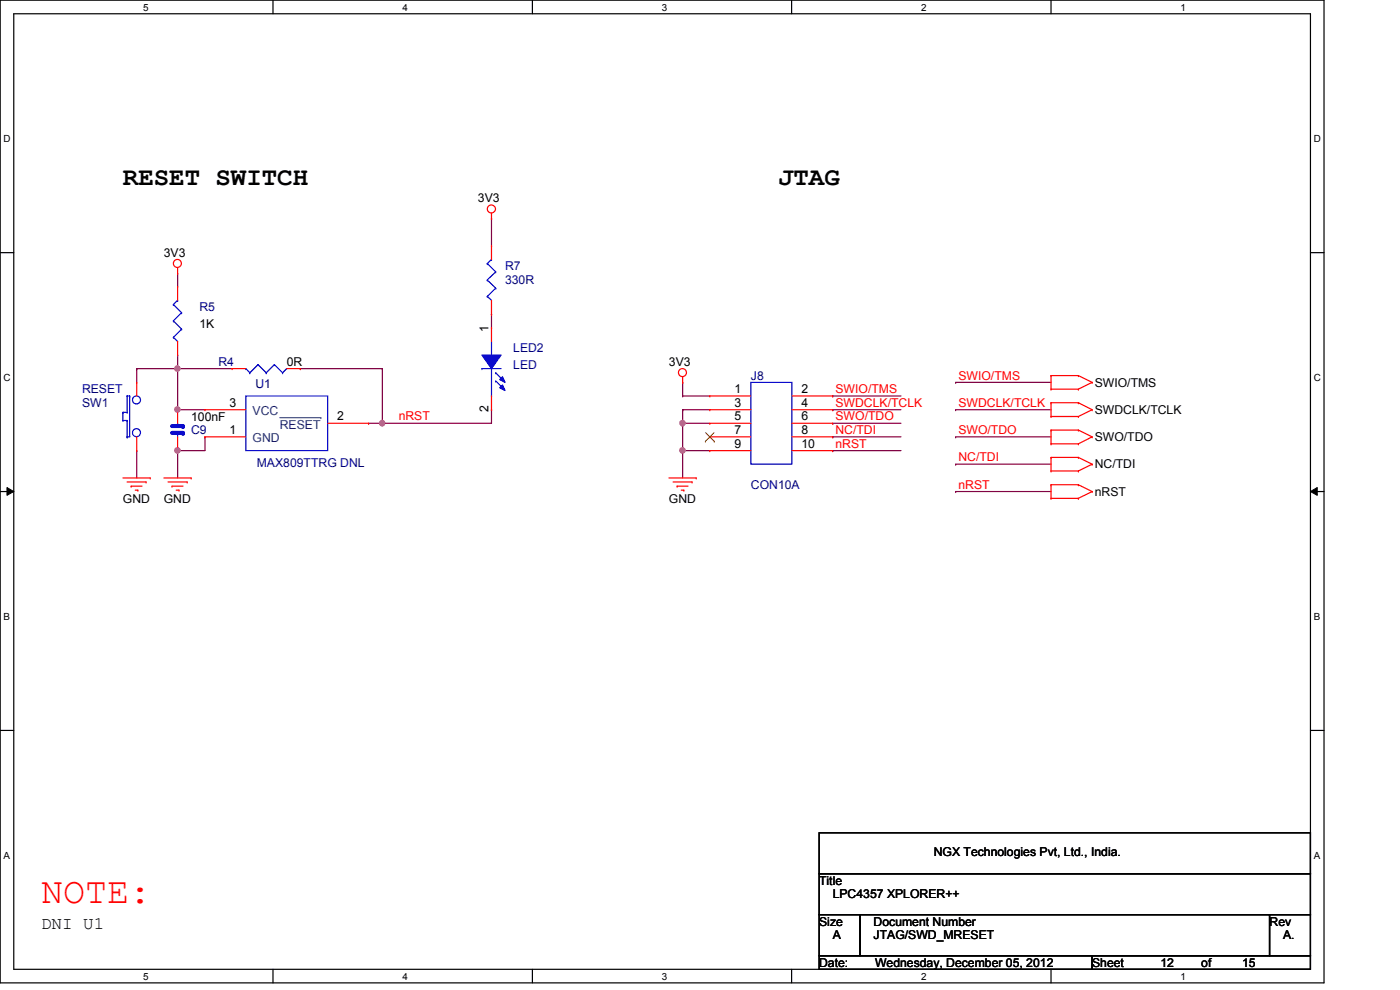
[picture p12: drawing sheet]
<svg xmlns="http://www.w3.org/2000/svg" width="297mm" height="210mm" viewBox="0 0 297 210" stroke-linecap="round" stroke-linejoin="round" font-family="sans-serif">
<path d="M0 0h280.9v208.5h-280.9zM2.9 2.9h275.1v202.7h-275.1z" fill="none" stroke="#000" stroke-width=".25"/>
<g fill="#fff">
<path d="M30.4 .3h1.1v2.4h-1.1z"/>
<path d="M30.4 205.9h1.1v2.3h-1.1z"/>
</g>
<path d="M57.9 0v2.9M57.9 205.6v2.9" fill="none" stroke="#000" stroke-width=".25"/>
<g fill="#fff">
<path d="M85.4 .3h1.1v2.4h-1.1z"/>
<path d="M85.4 205.9h1.1v2.3h-1.1z"/>
</g>
<path d="M112.9 0v2.9M112.9 205.6v2.9" fill="none" stroke="#000" stroke-width=".25"/>
<g fill="#fff">
<path d="M140.4 .3h1.2v2.4h-1.2z"/>
<path d="M140.4 205.9h1.2v2.3h-1.2z"/>
</g>
<path d="M167.9 0v2.9M167.9 205.6v2.9" fill="none" stroke="#000" stroke-width=".25"/>
<g fill="#fff">
<path d="M195.4 .3h1.2v2.4h-1.2z"/>
<path d="M195.4 205.9h1.2v2.3h-1.2z"/>
</g>
<path d="M223 0v2.9M223 205.6v2.9" fill="none" stroke="#000" stroke-width=".25"/>
<g fill="#fff">
<path d="M250.4 .3h1.2v2.4h-1.2z"/>
<path d="M250.4 205.9h1.2v2.3h-1.2z"/>
<path d="M.8 28.2h1.4v2.4h-1.4z"/>
<path d="M278.7 28.2h1.5v2.4h-1.5z"/>
<path d="M.8 78.9h1.4v2.3h-1.4z"/>
<path d="M278.7 78.9h1.5v2.3h-1.5z"/>
</g>
<path d="M0 53.6h2.9M278 53.6h2.9" fill="none" stroke="#000" stroke-width=".25"/>
<g fill="#fff">
<path d="M.8 129.6h1.3v2.3h-1.3z"/>
<path d="M278.7 129.6h1.4v2.3h-1.4z"/>
</g>
<path d="M0 104.3h2.9M278 104.3h2.9" fill="none" stroke="#000" stroke-width=".25"/>
<path d="M1.5 103.4l1.4 .9-1.4 .8zM278 104.3l1.4-.9v1.7z" fill="#000"/>
<path d="M1.5 103.4l1.4 .9-1.4 .8zM278 104.3l1.4-.9v1.7z" fill="none" stroke="#000" stroke-width=".21"/>
<g fill="#fff">
<path d="M.8 180.3h1.3v2.3h-1.3z"/>
<path d="M278.7 180.3h1.4v2.3h-1.4z"/>
</g>
<path d="M0 154.9h2.9M278 154.9h2.9" fill="none" stroke="#000" stroke-width=".25"/>
<path d="M29 78.2h.1M29 78.2h20.2M37.7 75.3h.1M37.7 78.2h.1M37.7 75.3v2.9" fill="none" stroke="#800040" stroke-width=".25"/>
<circle cx="37.6" cy="78.2" r=".56" fill="#f0f"/>
<circle cx="37.6" cy="78.2" r=".56" fill="none" stroke="#f0f" stroke-width=".25"/>
<path d="M29 78.2h.1M29 78.2v2.9M37.7 95.6h.1M37.7 95.6v5.8M43.5 92.7h.1M43.5 92.7v2.9h-5.8" fill="none" stroke="#800040" stroke-width=".25"/>
<circle cx="37.6" cy="95.5" r=".56" fill="#f0f"/>
<circle cx="37.6" cy="95.5" r=".56" fill="none" stroke="#f0f" stroke-width=".25"/>
<path d="M37.7 78.2h.1M37.7 78.2v8.7M81.1 78.2h.1M81.1 78.2v11.6" fill="none" stroke="#800040" stroke-width=".25"/>
<circle cx="81.1" cy="89.8" r=".56" fill="#f0f"/>
<circle cx="81.1" cy="89.8" r=".56" fill="none" stroke="#f0f" stroke-width=".25"/>
<path d="M37.7 58h.1M37.7 58v2.8M63.7 78.2h.1M63.7 78.2h17.4M37.7 86.9h.1M37.7 86.9h5.8" fill="none" stroke="#800040" stroke-width=".25"/>
<circle cx="37.6" cy="86.9" r=".56" fill="#f0f"/>
<circle cx="37.6" cy="86.9" r=".56" fill="none" stroke="#f0f" stroke-width=".25"/>
<g fill="none" stroke="#800040" stroke-width=".25">
<path d="M29 95.6h.1M29 95.6v5.8M144.8 84h.1M144.8 81.1h.1M144.8 86.9h.1M144.8 89.8h.1M144.8 84h5.8M144.8 86.9h5.8M144.8 89.8h5.8M144.8 81.1v2.9M144.8 86.9v2.9M176.7 84h.1"/>
<path d="M176.7 86.9h.1M176.7 89.8h.1M176.7 92.7h.1M176.7 95.6h.1M176.7 84h14.4M176.7 86.9h14.4M176.7 89.8h14.4M176.7 92.7h14.4M176.7 95.6h14.4"/>
</g>
<circle cx="144.8" cy="89.8" r=".56" fill="#f0f"/>
<circle cx="144.8" cy="89.8" r=".56" fill="none" stroke="#f0f" stroke-width=".25"/>
<path d="M144.8 89.8h.1M144.8 95.6h.1M144.8 89.8v5.8M144.8 95.6h5.8" fill="none" stroke="#800040" stroke-width=".25"/>
<circle cx="144.8" cy="95.5" r=".56" fill="#f0f"/>
<circle cx="144.8" cy="95.5" r=".56" fill="none" stroke="#f0f" stroke-width=".25"/>
<g fill="none" stroke="#800040" stroke-width=".25">
<path d="M104.3 46.4h.1M104.3 46.4v5.8M104.3 66.6h.1M104.3 66.6v2.9M78.2 89.8h.1M81.1 89.8h.1M104.3 86.9h.1M104.3 86.9v2.9h-26.1M144.8 95.6h.1M144.8 95.6v5.8M202.7 81.1h.1M202.7 86.9h.1"/>
<path d="M202.7 92.7h.1M202.7 98.5h.1M202.7 81.1h20.3M202.7 86.9h20.3M202.7 92.7h20.3M202.7 98.5h20.3M202.7 104.3h.1M202.7 104.3h20.3"/>
</g>
<g fill="none" stroke="#f00" stroke-width=".25">
<path d="M37.7 58h.1M37.7 56.8v1.2M104.3 46.4h.1M104.3 45.2v1.2M144.8 79.9v1.2M223 79.7h.1M223 79.7h5.8M223 79.7v2.8M228.8 79.7h.1M228.8 79.7l2.9 1.4M144.8 81.1h.1M223 82.5h.1"/>
<path d="M223 88.3h.1M223 85.4h.1M223 94.1h.1M223 91.2h.1M223 99.9h.1M223 97h.1M223 82.5h5.8M223 85.4v2.9M223 91.2v2.9M223 97v2.9M223 85.4h5.8M223 88.3h5.8"/>
<path d="M223 91.2h5.8M223 94.1h5.8M223 97h5.8M223 99.9h5.8M228.8 82.5h.1M228.8 85.4h.1M228.8 88.3h.1M228.8 91.2h.1M228.8 94.1h.1M228.8 97h.1M228.8 99.9h.1M228.8 85.4l2.9 1.5"/>
<path d="M228.8 91.2l2.9 1.5M228.8 97l2.9 1.5M231.7 81.1h.1M231.7 86.9h.1M231.7 92.7h.1M231.7 98.5h.1M231.7 81.1l-2.9 1.4M231.7 86.9l-2.9 1.4M231.7 92.7l-2.9 1.4M231.7 98.5l-2.9 1.4M26.1 101.4h5.8M27 102.2h4"/>
<path d="M27.8 103.1h.1M27.8 103.1h2.3M28.7 104h.6M29.3 104h.1M31 102.2h.1M31.9 101.4h.1M34.8 101.4h5.8M35.6 102.2h4.1M36.5 103.1h.1M36.5 103.1h2.3M37.4 104h.6M38 104h.1"/>
<path d="M39.7 102.2h.1M40.6 101.4h.1M141.9 101.4h5.8M142.8 102.2h4M143.6 103.1h.1M143.6 103.1h2.4M144.5 104h.6M145.1 104h.1M146.8 102.2h.1M147.7 101.4h.1M223 105.7h.1M223 102.8h.1"/>
<path d="M223 102.8v2.9M223 102.8h5.8M223 105.7h5.8M228.8 102.8h.1M228.8 105.7h.1M228.8 102.8l2.9 1.5M231.7 104.3h.1M231.7 104.3l-2.9 1.4"/>
<circle cx="37.6" cy="55.9" r=".85"/>
<circle cx="104.3" cy="44.3" r=".86"/>
<circle cx="144.8" cy="79" r=".85"/>
</g>
<path d="M173.8 176.7h104.2v8.6h-104.2zM173.8 185.3h104.2v8.7h-104.2zM173.8 194h8.7v8.7h-8.7zM182.5 194h86.8v8.7h-86.8zM269.3 194h8.7v8.7h-8.7zM173.8 202.7h57.9v2.9h-57.9zM231.7 202.7h46.3v2.9h-46.3z" fill="none" stroke="#000" stroke-width=".25"/>
<path d="M37.7 90.4h.1M37.7 89.8v.6" fill="none" stroke="#00f" stroke-width=".25"/>
<path d="M36.5 90.4h2.3" fill="none" stroke="#00f" stroke-width=".85"/>
<circle cx="38.8" cy="90.4" r=".42" fill="#00f"/>
<path d="M37.7 91.8h.1M37.7 91.8v.9" fill="none" stroke="#00f" stroke-width=".25"/>
<path d="M36.5 91.8h2.3" fill="none" stroke="#00f" stroke-width=".85"/>
<circle cx="38.8" cy="91.8" r=".42" fill="#00f"/>
<path d="M37.7 86.9h.1M37.7 95.6h.1M37.7 86.9v2.9M37.7 92.7v2.9" fill="none" stroke="#f00" stroke-width=".25"/>
<path d="M102.2 78.2h.1M102.2 78.2h4.1M104.3 75.3h.1M104.3 72.4v2.9M104.3 78.2v5.8M104.3 84h.1" fill="none" stroke="#00f" stroke-width=".25"/>
<path d="M102.2 75.3h4.1l-2 2.9z" fill-rule="evenodd" fill="#00f"/>
<path d="M102.2 75.3h4.1l-2 2.9z" fill="none" stroke="#00f" stroke-width=".25"/>
<path d="M106.6 81.7l.5 1.1-1.1-.5z" fill-rule="evenodd" fill="#00f"/>
<path d="M106.6 81.7l.5 1.1-1.1-.5z" fill="none" stroke="#00f" stroke-width=".25"/>
<path d="M106 80.5l.6-.6 .5 1.2z" fill-rule="evenodd" fill="#00f"/>
<g fill="none" stroke="#00f" stroke-width=".25">
<path d="M103.4 59.4h.1M103.4 55.9h.1M103.4 59.4l1.8 1.7M103.4 55.9l1.8 1.8M104.3 55h.1M104.3 55l-.9 .9M105.2 57.7h.1M105.2 57.7l-1.8 1.7M36.8 64.6h.1M36.8 68.1h.1M36.8 71.5h.1M36.8 64.6l1.7 1.7"/>
<path d="M36.8 68.1l1.7 1.7M36.8 71.5l.9 .9M37.7 63.7h.1M37.7 63.7l-.9 .9M38.5 66.3h.1M38.5 69.8h.1M38.5 66.3l-1.7 1.8M38.5 69.8l-1.7 1.7M52.2 78.2h.1M52.2 78.2l.8 .9M53 79.1h.1M54.7 77.3h.1"/>
<path d="M54.7 77.3l-1.7 1.8M54.7 77.3l1.8 1.8M56.5 79.1h.1M58.2 77.3h.1M58.2 77.3l-1.7 1.8M58.2 77.3l1.7 1.8M59.9 79.1h.1M60.8 78.2l-.9 .9M103.4 62.9h.1M103.4 62.9l.9 .8M105.2 79.1h.1M105.2 61.1h.1"/>
<path d="M105.2 79.1l1.7 1.7M105.2 61.1l-1.8 1.8M26.1 87.5h.1M26.1 89.2h.1M26.1 87.5h.9M26.1 87.5v1.7M26.1 89.2h.9M27 84h.1M27 87.5h.1M27 89.2h.1M27 92.7h.1M27 84h.5"/>
<path d="M27 84v3.5M27 89.2v3.5M27.5 84h.1M27.5 84v8.7h-.5M52.2 84h17.3v11.6h-17.3zM105.2 80.8h.1M105.2 80.8l1.7 1.7M106 80.5l.6-.6 .5 1.2zM159.3 81.1h8.7v17.4h-8.7z"/>
<circle cx="29" cy="84.8" r=".85"/>
<circle cx="29" cy="91.8" r=".85"/>
</g>
<g fill="none" stroke="#f00" stroke-width=".25">
<path d="M104.3 52.2h.1M104.3 52.2v2.8M37.7 75.3h.1M37.7 60.8h.1M37.7 60.8v2.9M37.7 72.4v2.9M49.2 78.2h.1M49.2 78.2h3M60.8 78.2h2.9M63.7 78.2h.1M104.3 69.5h.1M104.3 66.6h.1"/>
<path d="M104.3 63.7v2.9M104.3 69.5v2.9M29 95.6h.1M29 81.1h.1M29 81.1v2.9M29 92.7v2.9M43.5 92.7h.1M43.5 86.9h.1M43.5 86.9h8.7M43.5 92.7h8.7M69.5 89.8h8.7M78.2 89.8h.1"/>
<path d="M104.3 86.9h.1M104.3 84v2.9M150.6 84h.1M150.6 86.9h.1M150.6 89.8h.1M150.6 92.7h.1M150.6 95.6h.1M150.6 84h8.7M150.6 86.9h8.7M150.6 89.8h8.7M150.6 92.7h8.7M150.6 95.6h8.7"/>
<path d="M168 84h8.7M168 86.9h8.7M168 89.8h8.7M168 92.7h8.7M168 95.6h8.7M176.7 84h.1M176.7 86.9h.1M176.7 89.8h.1M176.7 92.7h.1M176.7 95.6h.1"/>
</g>
<path d="M149.6 93.6h.1M149.7 91.8l1.8 1.8M151.5 91.8l-1.9 1.8M151.5 93.6h.1" fill="none" stroke="#804000" stroke-width=".21"/>
<path d="M59.4 88.6h8.7M68.1 88.6h.1" fill="none" stroke="#004080" stroke-width=".21"/>
<circle cx="37.6" cy="78.2" r=".56" fill="#f0f"/>
<circle cx="37.6" cy="78.2" r=".56" fill="none" stroke="#f0f" stroke-width=".25"/>
<circle cx="37.6" cy="95.5" r=".56" fill="#f0f"/>
<circle cx="37.6" cy="95.5" r=".56" fill="none" stroke="#f0f" stroke-width=".25"/>
<circle cx="81.1" cy="89.8" r=".56" fill="#f0f"/>
<circle cx="81.1" cy="89.8" r=".56" fill="none" stroke="#f0f" stroke-width=".25"/>
<circle cx="37.6" cy="86.9" r=".56" fill="#f0f"/>
<circle cx="37.6" cy="86.9" r=".56" fill="none" stroke="#f0f" stroke-width=".25"/>
<circle cx="144.8" cy="89.8" r=".56" fill="#f0f"/>
<circle cx="144.8" cy="89.8" r=".56" fill="none" stroke="#f0f" stroke-width=".25"/>
<circle cx="144.8" cy="95.5" r=".56" fill="#f0f"/>
<circle cx="144.8" cy="95.5" r=".56" fill="none" stroke="#f0f" stroke-width=".25"/>
<text font-size="7.8" fill="#f00" x="8.7" y="191.5">NOTE:</text>
<g font-size="5.5">
<text x="26.1" y="39.3">RESET SWITCH</text>
<text x="165.1" y="39.3">JTAG</text>
</g>
<text font-size="3.7" x="8.7" y="197">DNI U1</text>
<g font-size="2.6">
<text x="101.4" y="42.9">3V3</text>
<text x="34.8" y="54.5">3V3</text>
<text x="42.3" y="69.5">1K</text>
<text x="103.6" y="70.4" transform="rotate(-90 103.6 70.4)">1</text>
<text x="60.8" y="77.6">0R</text>
<text x="141.9" y="77.6">3V3</text>
<text x="155.8" y="83.4">1</text>
<text x="170" y="83.4">2</text>
<text x="232.2" y="82">SWIO/TMS</text>
<text x="40.6" y="89.2">100nF</text>
<text x="48.7" y="86.3">3</text>
<text x="71.5" y="89.2">2</text>
<text x="103.6" y="87.5" transform="rotate(-90 103.6 87.5)">2</text>
<text x="155.8" y="86.3">3</text>
<text x="155.8" y="89.2">5</text>
<text x="170" y="86.3">4</text>
<text x="170" y="89.2">6</text>
<text x="232.2" y="87.8">SWDCLK/TCLK</text>
<text x="48.7" y="92">1</text>
<text x="155.8" y="92">7</text>
<text x="155.8" y="95">9</text>
<text x="170" y="92">8</text>
<text x="170" y="95">10</text>
<text x="232.2" y="93.6">SWO/TDO</text>
<text x="232.2" y="99.4">NC/TDI</text>
<text x="26.1" y="106.6">GND</text>
<text x="34.8" y="106.6">GND</text>
<text x="141.9" y="106.6">GND</text>
<text x="232.2" y="105.2">nRST</text>
<text x="198.1" y="181.6">NGX Technologies Pvt, Ltd., India.</text>
<text x="173.8" y="187.7">Title</text>
<text x="176.7" y="190.6">LPC4357 XPLORER++</text>
<text x="173.8" y="196.3">Size</text>
<text x="185.3" y="196.3">Document Number</text>
<text x="269.3" y="196.3">Rev</text>
<text x="176.7" y="199.3">A</text>
<text x="185.3" y="199.3">JTAG/SWD_MRESET</text>
<text x="272.2" y="199.3">A.</text>
<text x="173.8" y="205.1">Date:</text>
<text x="185.6" y="205.1">Wednesday, December 05, 2012</text>
<text x="231.7" y="205.1">Sheet</text>
<text x="246.2" y="205.1">12</text>
<text x="254.8" y="205.1">of</text>
<text x="263.5" y="205.1">15</text>
</g>
<g font-size="2.6" fill="#000080">
<text x="107.1" y="57.4">R7</text>
<text x="107.1" y="60.3">330R</text>
<text x="42.3" y="66">R5</text>
<text x="46.4" y="77.6">R4</text>
<text x="108.9" y="74.8">LED2</text>
<text x="17.4" y="83.4">RESET</text>
<text x="54.2" y="82.3">U1</text>
<text x="108.9" y="78.2">LED</text>
<text x="159.3" y="80.5">J8</text>
<text x="17.4" y="86.3">SW1</text>
<text x="40.6" y="92.1">C9</text>
<text x="54.5" y="99.1">MAX809TTRG DNL</text>
<text x="159.3" y="103.7">CON10A</text>
</g>
<g font-size="2.6" fill="#f00">
<text x="177.2" y="83.4">SWIO/TMS</text>
<text x="203.3" y="80.5">SWIO/TMS</text>
<text x="84.6" y="89.2">nRST</text>
<text x="177.2" y="86.3">SWDCLK/TCLK</text>
<text x="177.2" y="89.2">SWO/TDO</text>
<text x="203.3" y="86.3">SWDCLK/TCLK</text>
<text x="177.2" y="92.1">NC/TDI</text>
<text x="177.2" y="95">nRST</text>
<text x="203.3" y="92.1">SWO/TDO</text>
<text x="203.3" y="97.9">NC/TDI</text>
<text x="203.3" y="103.7">nRST</text>
</g>
<g font-size="2.6" fill="#004080">
<text x="53.6" y="88.1">VCC</text>
<text x="53.6" y="93.9">GND</text>
<text x="59.4" y="91">RESET</text>
</g>
<g font-size="2.1">
<text x="30.4" y="2.2">5</text>
<text x="85.4" y="2.2">4</text>
<text x="140.4" y="2.2">3</text>
<text x="195.4" y="2.2">2</text>
<text x="250.4" y="2.2">1</text>
<text x=".8" y="30.1">D</text>
<text x="278.7" y="30.1">D</text>
<text x=".8" y="80.8">C</text>
<text x="278.7" y="80.8">C</text>
<text x=".8" y="131.5">B</text>
<text x="278.7" y="131.5">B</text>
<text x=".8" y="182.2">A</text>
<text x="278.7" y="182.2">A</text>
<text x="30.4" y="207.8">5</text>
<text x="85.4" y="207.8">4</text>
<text x="140.4" y="207.8">3</text>
<text x="195.4" y="207.8">2</text>
<text x="250.4" y="207.8">1</text>
</g>
</svg>
